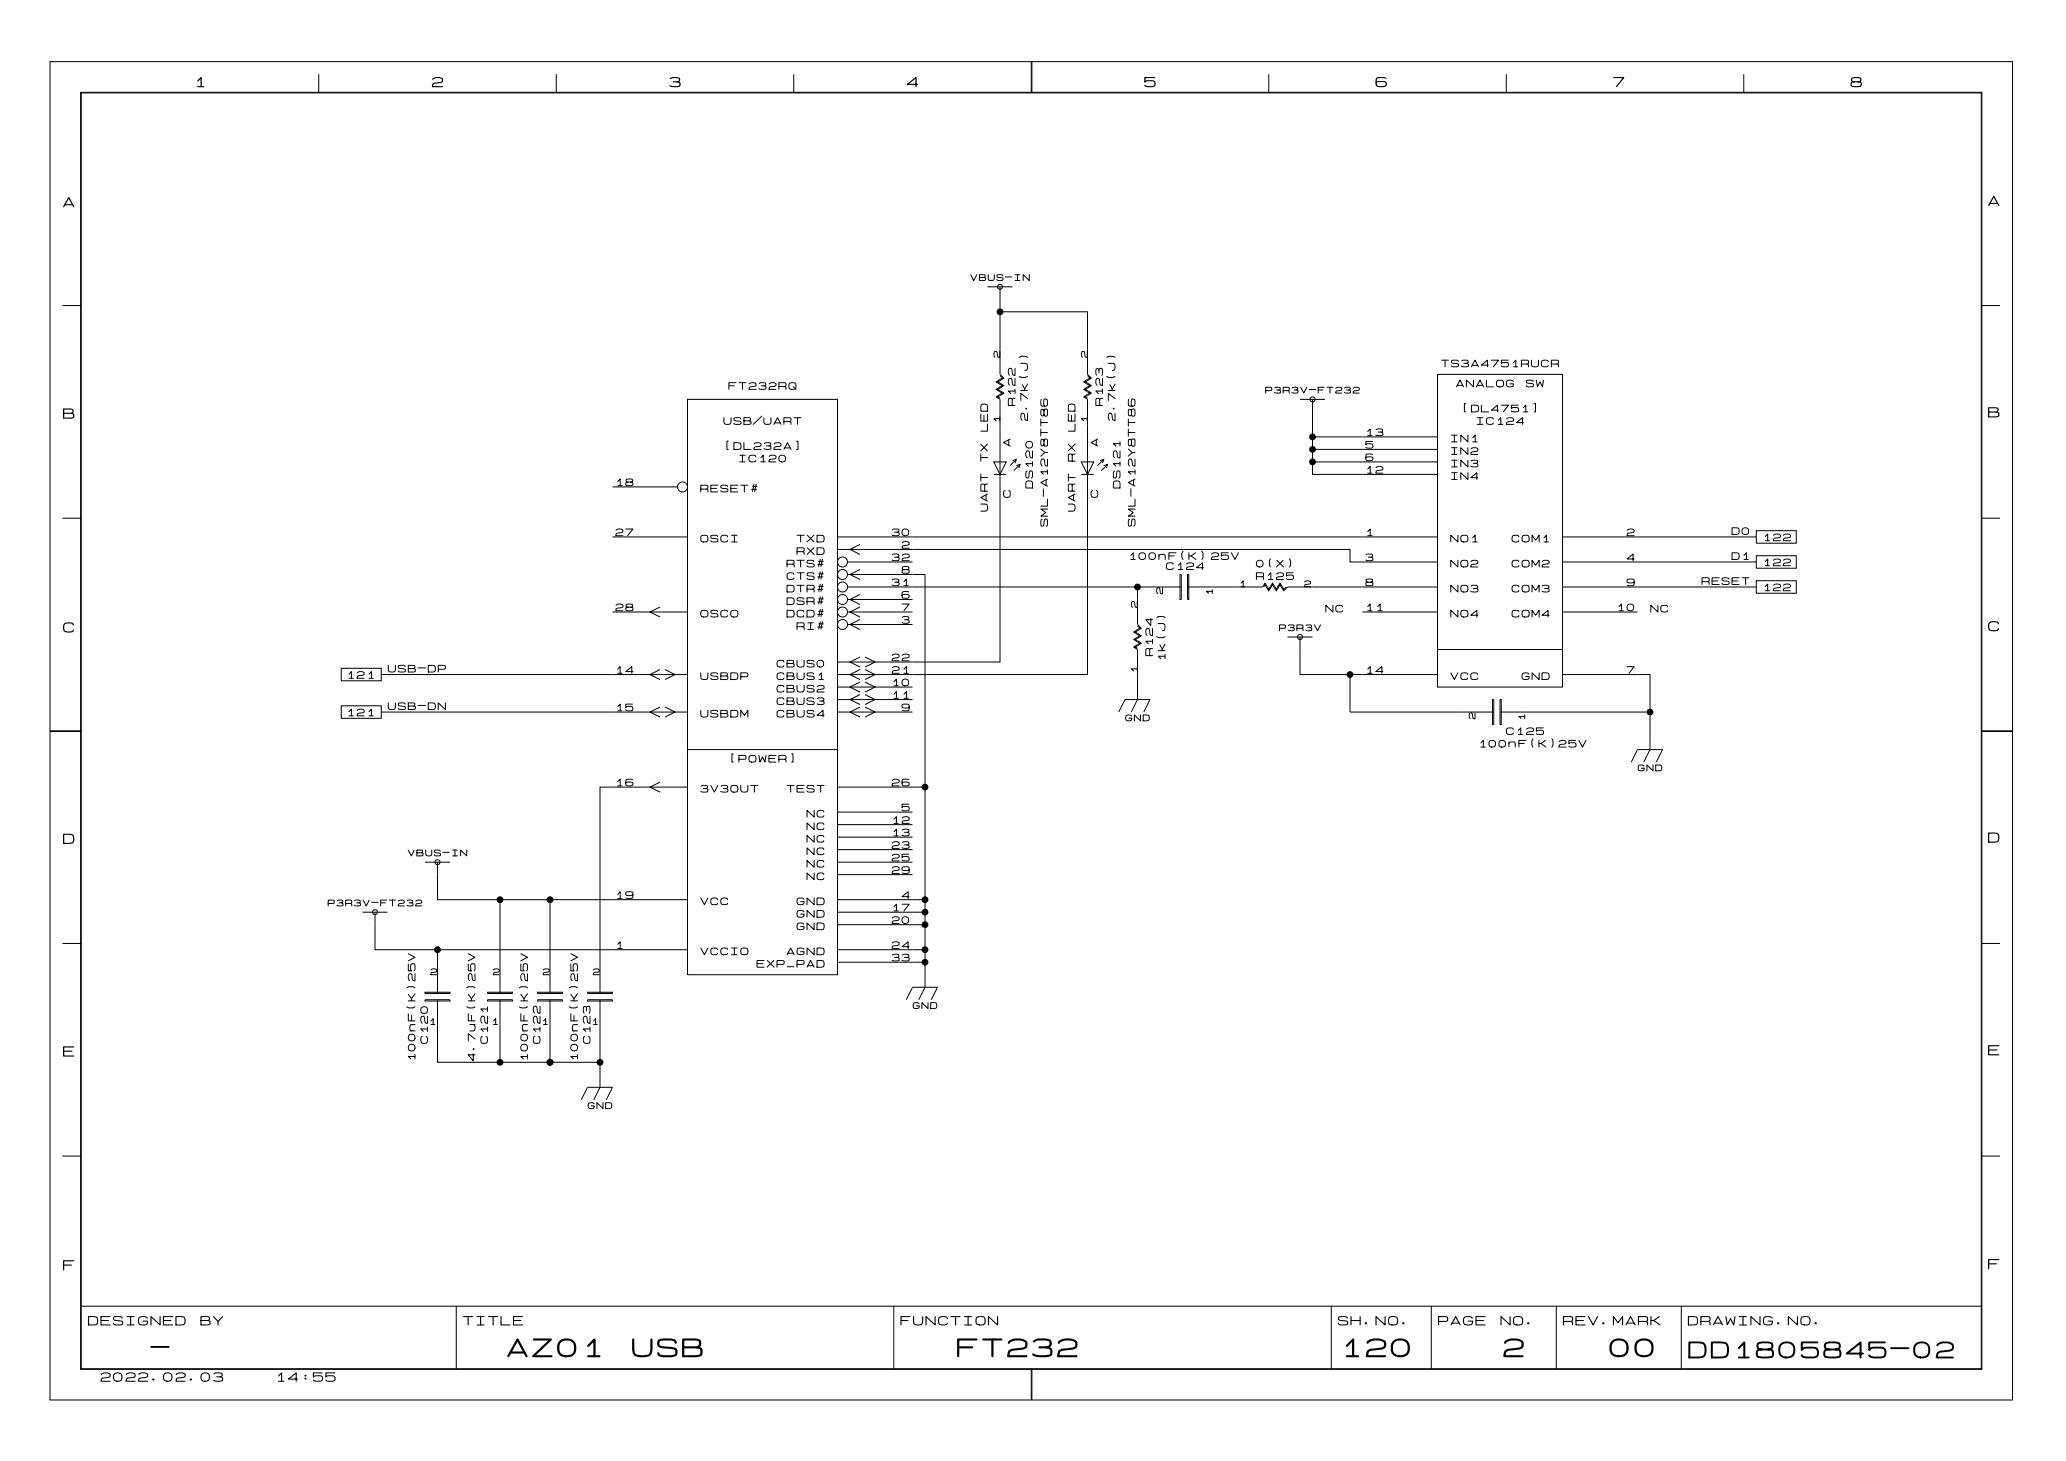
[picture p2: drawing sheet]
<svg xmlns="http://www.w3.org/2000/svg" width="420mm" height="297mm" viewBox="0 0 420 297" stroke-linecap="round" stroke-linejoin="round" font-family="sans-serif">
<g fill="none" stroke="#000" stroke-width=".2">
<path d="M10.2 12.5h398.7v271.8h-398.7zM16.4 18.7h386.3v259.4h-386.3zM16.5 18.9h386.1v259.1h-386.1zM64.8 15.1v3.8M113 15.1v3.8M161.3 15.1v3.8M209.5 12.5v6.4M209.7 12.5v6.4M257.8 15.1v3.8M306.1 15.1v3.8M354.3 15.1v3.8M200.7 58.2h5"/>
<path d="M203.2 58.2v5.1M12.7 62.1h3.8M203.2 76.3l.5 .5-1.3 .7 1.3 .8-1.3 .8 1.3 .7-1.3 .8 .8 .5v53.3h-33M221 76.3l.5 .5-1.3 .7 1.3 .8-1.3 .8 1.3 .7-1.3 .8 .8 .5v55.9h-50.8M292.1 76h25.4v63.5h-25.4zM402.6 62.1h3.8M124.5 98.9h13.2M139.7 81.1h30.5v116.8h-30.5zM201.9 96.3h2.6M201.9 93.8h2.6l-1.3 2.5zM205.7 93.5l.8-.2-.3 .8M206.5 93.3l-1.3 1.3"/>
<path d="M206.5 94.6l.8-.3-.3 .8M207.3 94.3l-1.3 1.3M219.7 96.3h2.5M219.7 93.8h2.6l-1.3 2.5zM221 80.8l-.5-.2 1.2-.8-1.2-.7 1.2-.8-1.2-.8 1.2-.7-.7-.8v-12.7h-17.8v12.7l.8 .8-1.3 .7 1.3 .8-1.3 .8 1.3 .7-1.3 .8 .5 .2M223.5 93.5l.8-.2-.3 .8M224.3 93.3l-1.3 1.3M224.3 94.6l.7-.3-.2 .8M225 94.3l-1.2 1.3M264.2 81.1h5M266.7 91.3h25.4M266.7 93.8h25.4"/>
<path d="M266.7 81.1v15.2h25.4M292.1 88.7h-25.4M12.7 105.2h3.8M124.5 109h15.2M170.2 111.6h104.1v2.5h17.8M170.2 109h121.9M172.2 119.2h67.8M172.2 114.1h13.2M172.2 116.7h15.8v66M174.8 110.6l-2.1 1 2.1 1M174.8 115.6l-2.1 1.1 2.1 1M231.1 119.2v7.6l.8 .8-1.3 .7 1.3 .8-1.3 .8 1.3 .7-1.3 .8 .5 .2"/>
<path d="M239.8 116.7h.2v5h-.2zM241.3 116.7h.3v5h-.3zM241.3 119.2h15.2l.5-.8 .8 1.3 .8-1.3 .7 1.3 .8-1.3 .8 1.3 .5-.5M292.1 119.2h-30.5l-.7 .8-.8-1.3-.8 1.3-.7-1.3-.8 1.3-.8-1.3-.2 .5M317.5 109h39.4M317.5 114.1h39.4M317.5 119.2h39.4M356.9 117.9h8.1v2.6h-8.1zM356.9 112.9h8.1v2.5h-8.1zM356.9 107.8h8.1v2.5h-8.1zM402.6 105.2h3.8M69.3 135.7h8.2v2.6h-8.2z"/>
<path d="M124.5 124.3h15.2M134.1 123.3l-2 1 2 1M134.1 136l-2 1 2 1M135.1 136l2.1 1-2.1 1M139.7 137h-62.2M170.2 139.5h15.2M172.2 124.3h13.2M172.2 121.7h13.2M172.2 126.8h13.2M174.8 120.7l-2.1 1 2.1 1.1M174.8 123.3l-2.1 1 2.1 1M174.8 125.8l-2.1 1 2.1 1"/>
<path d="M174.8 133.4l-2.1 1 2.1 1.1M174.8 136l-2.1 1 2.1 1M174.8 138.5l-2.1 1 2.1 1M175.8 133.4l2 1-2 1.1M175.8 136l2 1-2 1M175.8 138.5l2 1-2 1M231.1 127.1l.5 .5-1.2 .7 1.2 .8-1.2 .8 1.2 .7-1.2 .8 .7 .5v10.2l-1.2 2.5M261.6 129.4h5.1M264.2 129.4v7.6h27.9M274.3 137v7.6h29.2M276.9 124.3h15.2M292.1 131.9h25.4"/>
<path d="M317.5 137h17.8v15.2l-1.3 2.6M317.5 124.3h15.2M10.2 148.4h6.3M10.2 148.5h6.3M69.3 143.3h8.2v2.6h-8.2zM134.1 143.6l-2 1 2 1M134.1 158.8l-2 1 2 1.1M135.1 143.6l2.1 1-2.1 1M139.7 159.8h-17.8v42M139.7 144.6h-62.2M139.7 152.2h30.5M170.2 144.6h15.2"/>
<path d="M170.2 159.8h17.8M170.2 142.1h15.2M174.8 141l-2.1 1.1 2.1 1M174.8 143.6l-2.1 1 2.1 1M175.8 141l2 1.1-2 1M175.8 143.6l2 1-2 1M227.3 144.6l1.3-2.5h5.1l-1.3 2.5M303.3 142.1h.2v5h-.2zM304.8 142.1h.3v5h-.3zM304.8 144.6h30.5M331.5 154.8l1.2-2.6h5.1l-1.2 2.6M402.6 148.4h6.3"/>
<path d="M402.6 148.5h6.3M86.4 175.1h5M88.9 175.1v7.6h50.8M170.2 164.9h15.2M170.2 167.5h15.2M170.2 170h15.2M170.2 172.5h15.2M170.2 175.1h15.2M170.2 177.6h15.2M12.7 191.6h3.8M73.7 185.2h5M76.2 185.2v7.7h63.5"/>
<path d="M88.9 192.9v8.9M101.6 182.7v19.1M111.8 182.7v19.1M170.2 182.7h17.8v17.8l-1.3 2.5M170.2 185.2h17.8M188 192.9h-17.8M188 187.8h-17.8M188 195.4h-17.8M402.6 191.6h3.8M86.4 203h5v.3h-5zM86.4 201.5h5v.3h-5zM88.9 203v12.7h22.9"/>
<path d="M99.1 203h5v.3h-5zM99.1 201.5h5v.3h-5zM101.6 203v12.7M109.2 203h5.1v.3h-5.1zM109.2 201.5h5.1v.3h-5.1zM111.8 215.7h10.1M111.8 203v12.7M119.4 203h5.1v.3h-5.1zM119.4 201.5h5.1v.3h-5.1zM121.9 203v17.8l-1.2 2.5M184.1 203l1.3-2.5h5.1l-1.3 2.5M12.7 234.8h3.8"/>
<path d="M118.1 223.3l1.3-2.5h5.1l-1.3 2.5M402.6 234.8h3.8M16.5 265.3h386.1M92.7 265.3v12.7M181.6 265.3v12.7M209.5 278v6.3M209.7 278v6.3M270.5 265.3v12.7M290.8 265.3v12.7M316.2 265.3v12.7M341.6 265.3v12.7"/>
<circle cx="203.2" cy="58.2" r=".51"/>
<circle cx="138.7" cy="98.9" r="1.02"/>
<circle cx="266.7" cy="81.1" r=".51"/>
<circle cx="171.2" cy="119.2" r="1.02"/>
<circle cx="171.2" cy="116.7" r="1.02"/>
<circle cx="171.2" cy="114.1" r="1.02"/>
<circle cx="171.2" cy="124.3" r="1.02"/>
<circle cx="171.2" cy="121.7" r="1.02"/>
<circle cx="171.2" cy="126.8" r="1.02"/>
<circle cx="264.2" cy="129.4" r=".51"/>
<circle cx="88.9" cy="175.1" r=".51"/>
<circle cx="76.2" cy="185.2" r=".51"/>
</g>
<g fill="#000">
<circle cx="203.2" cy="63.3" r=".7"/>
<circle cx="266.7" cy="93.8" r=".7"/>
<circle cx="266.7" cy="88.7" r=".7"/>
<circle cx="266.7" cy="91.3" r=".7"/>
<circle cx="231.1" cy="119.2" r=".7"/>
<circle cx="274.3" cy="137" r=".7"/>
<circle cx="188" cy="159.8" r=".7"/>
<circle cx="335.3" cy="144.6" r=".7"/>
<circle cx="88.9" cy="192.9" r=".7"/>
<circle cx="101.6" cy="182.7" r=".7"/>
<circle cx="111.8" cy="182.7" r=".7"/>
<circle cx="188" cy="185.2" r=".7"/>
<circle cx="188" cy="195.4" r=".7"/>
<circle cx="188" cy="192.9" r=".7"/>
<circle cx="188" cy="182.7" r=".7"/>
<circle cx="188" cy="187.8" r=".7"/>
<circle cx="101.6" cy="215.7" r=".7"/>
<circle cx="111.8" cy="215.7" r=".7"/>
<circle cx="121.9" cy="215.7" r=".7"/>
</g>
<g font-size="5.1">
<text x="102.9" y="276.3">AZ01</text>
<text x="128.3" y="276.3">USB</text>
<text x="194.3" y="276.3">FT232</text>
<text x="272.3" y="276.3">120</text>
<text x="305.3" y="276.3">2</text>
<text x="326.9" y="276.3">00</text>
</g>
<g font-size="4.6">
<text x="30.5" y="276.2">-</text>
<text x="342.9" y="276.5">DD1805845-02</text>
</g>
<g font-size="2.8">
<text x="39.4" y="18.1">1</text>
<text x="87.6" y="18.1">2</text>
<text x="135.9" y="18.1">3</text>
<text x="184.1" y="18.1">4</text>
<text x="232.4" y="18.1">5</text>
<text x="279.4" y="18.1">6</text>
<text x="327.7" y="18.1">7</text>
<text x="375.9" y="18.1">8</text>
<text x="12.7" y="42.5">A</text>
<text x="403.9" y="42.2">A</text>
<text x="12.7" y="85.4">B</text>
<text x="403.9" y="85.1">B</text>
<text x="12.7" y="128.8">C</text>
<text x="403.9" y="128.6">C</text>
<text x="12.7" y="171.7">D</text>
<text x="403.9" y="171.5">D</text>
<text x="12.7" y="214.9">E</text>
<text x="403.9" y="214.7">E</text>
<text x="12.7" y="258.4">F</text>
<text x="403.9" y="258.1">F</text>
</g>
<g font-size="2.5">
<text x="17.8" y="269.5">DESIGNED</text>
<text x="40.6" y="269.5">BY</text>
<text x="94" y="269.5">TITLE</text>
<text x="182.9" y="269.5">FUNCTION</text>
<text x="271.8" y="269.5">SH.NO.</text>
<text x="292.1" y="269.5">PAGE</text>
<text x="304.8" y="269.5">NO.</text>
<text x="317.5" y="269.5">REV.MARK</text>
<text x="342.9" y="269.5">DRAWING.NO.</text>
<text x="20.3" y="280.9">2022.02.03</text>
<text x="55.9" y="280.9">14:55</text>
</g>
<g font-size="2">
<text x="292.7" y="74.8">TS3A4751RUCR</text>
<text x="148" y="79.4">FT232RQ</text>
<text x="206.6" y="82.5" transform="rotate(-90 206.6 82.5)">R122</text>
<text x="224.4" y="82.5" transform="rotate(-90 224.4 82.5)">R123</text>
<text x="295.8" y="78.9">ANALOG</text>
<text x="296.8" y="84">[DL4751]</text>
<text x="310" y="78.9">SW</text>
<text x="146.9" y="86.5">USB/UART</text>
<text x="201" y="87.7" transform="rotate(-90 201 87.7)">LED</text>
<text x="209.1" y="85.5" transform="rotate(-90 209.1 85.5)">2.7k(J)</text>
<text x="218.8" y="87.7" transform="rotate(-90 218.8 87.7)">LED</text>
<text x="226.9" y="85.5" transform="rotate(-90 226.9 85.5)">2.7k(J)</text>
<text x="277.4" y="88.8">13</text>
<text x="299.8" y="86.5">IC124</text>
<text x="146.9" y="91.6">[DL232A]</text>
<text x="150" y="94.2">IC120</text>
<text x="201" y="93.8" transform="rotate(-90 201 93.8)">TX</text>
<text x="205.6" y="90.8" transform="rotate(-90 205.6 90.8)">A</text>
<text x="218.8" y="93.8" transform="rotate(-90 218.8 93.8)">RX</text>
<text x="223.4" y="90.8" transform="rotate(-90 223.4 90.8)">A</text>
<text x="277.4" y="93.9">6</text>
<text x="277.4" y="91.4">5</text>
<text x="294.6" y="90.1">IN1</text>
<text x="294.6" y="92.6">IN2</text>
<text x="294.6" y="95.2">IN3</text>
<text x="125" y="99">18</text>
<text x="142.2" y="100.2">RESET#</text>
<text x="205.6" y="101.2" transform="rotate(-90 205.6 101.2)">C</text>
<text x="210.2" y="99.3" transform="rotate(-90 210.2 99.3)">DS120</text>
<text x="223.4" y="101.2" transform="rotate(-90 223.4 101.2)">C</text>
<text x="227.9" y="99.3" transform="rotate(-90 227.9 99.3)">DS121</text>
<text x="277.4" y="96.4">12</text>
<text x="294.6" y="97.7">IN4</text>
<text x="201" y="104" transform="rotate(-90 201 104)">UART</text>
<text x="213.2" y="107" transform="rotate(-90 213.2 107)">SML-A12Y8TT86</text>
<text x="218.8" y="104" transform="rotate(-90 218.8 104)">UART</text>
<text x="231" y="107" transform="rotate(-90 231 107)">SML-A12Y8TT86</text>
<text x="125" y="109.1">27</text>
<text x="142.2" y="110.4">OSCI</text>
<text x="161.8" y="110.4">TXD</text>
<text x="161.8" y="112.9">RXD</text>
<text x="181.1" y="109.1">30</text>
<text x="183.1" y="111.7">2</text>
<text x="229.2" y="114">100nF(K) 25V</text>
<text x="277.4" y="109.1">1</text>
<text x="294.6" y="110.4">NO1</text>
<text x="307.1" y="110.4">COM1</text>
<text x="330.5" y="109.1">2</text>
<text x="351.8" y="114">D1</text>
<text x="351.8" y="108.9">D0</text>
<text x="358.1" y="110.2">122</text>
<text x="159.8" y="115.5">RTS#</text>
<text x="159.8" y="118">CTS#</text>
<text x="181.1" y="114.2">32</text>
<text x="181.1" y="119.3">31</text>
<text x="183.1" y="116.8">8</text>
<text x="236.9" y="116">C124</text>
<text x="255.1" y="118">R125</text>
<text x="255.1" y="115.5">0(X)</text>
<text x="277.4" y="114.2">3</text>
<text x="277.4" y="119.3">8</text>
<text x="294.6" y="115.5">NO2</text>
<text x="307.1" y="115.5">COM2</text>
<text x="330.5" y="114.2">4</text>
<text x="330.5" y="119.3">9</text>
<text x="345.7" y="119">RESET</text>
<text x="358.1" y="115.2">122</text>
<text x="125" y="124.4">28</text>
<text x="142.2" y="125.6">OSCO</text>
<text x="159.8" y="120.6">DTR#</text>
<text x="159.8" y="123.1">DSR#</text>
<text x="159.8" y="125.6">DCD#</text>
<text x="183.1" y="121.8">6</text>
<text x="183.1" y="124.4">7</text>
<text x="269.2" y="124.6">NC</text>
<text x="277.4" y="124.4">11</text>
<text x="294.6" y="120.6">NO3</text>
<text x="294.6" y="125.6">NO4</text>
<text x="307.1" y="120.6">COM3</text>
<text x="307.1" y="125.6">COM4</text>
<text x="328.4" y="124.4">10</text>
<text x="335.3" y="124.6">NC</text>
<text x="358.1" y="120.3">122</text>
<text x="161.8" y="128.2">RI#</text>
<text x="183.1" y="126.9">3</text>
<text x="78.7" y="136.8">USB-DP</text>
<text x="125" y="137.1">14</text>
<text x="157.7" y="135.8">CBUS0</text>
<text x="181.1" y="134.5">22</text>
<text x="181.1" y="137.1">21</text>
<text x="234.5" y="133.3" transform="rotate(-90 234.5 133.3)">R124</text>
<text x="237.1" y="134.3" transform="rotate(-90 237.1 134.3)">1k(J)</text>
<text x="277.4" y="137.1">14</text>
<text x="330.5" y="137.1">7</text>
<text x="70.4" y="138.1">121</text>
<text x="142.2" y="138.3">USBDP</text>
<text x="157.7" y="138.3">CBUS1</text>
<text x="157.7" y="140.9">CBUS2</text>
<text x="157.7" y="143.4">CBUS3</text>
<text x="181.1" y="139.6">10</text>
<text x="181.1" y="142.2">11</text>
<text x="294.6" y="138.3">VCC</text>
<text x="309.1" y="138.3">GND</text>
<text x="70.4" y="145.7">121</text>
<text x="78.7" y="144.4">USB-DN</text>
<text x="125" y="144.7">15</text>
<text x="142.2" y="146">USBDM</text>
<text x="157.7" y="146">CBUS4</text>
<text x="183.1" y="144.7">9</text>
<text x="305.9" y="149.5">C125</text>
<text x="148" y="155.1">[POWER]</text>
<text x="300.4" y="152.1">100nF(K)25V</text>
<text x="125" y="159.9">16</text>
<text x="142.2" y="161.2">3V3OUT</text>
<text x="159.8" y="161.2">TEST</text>
<text x="181.1" y="159.9">26</text>
<text x="163.8" y="166.3">NC</text>
<text x="181.1" y="167.6">12</text>
<text x="183.1" y="165">5</text>
<text x="163.8" y="171.4">NC</text>
<text x="163.8" y="173.9">NC</text>
<text x="163.8" y="168.8">NC</text>
<text x="181.1" y="170.1">13</text>
<text x="181.1" y="172.6">23</text>
<text x="163.8" y="176.4">NC</text>
<text x="163.8" y="179">NC</text>
<text x="181.1" y="175.2">25</text>
<text x="181.1" y="177.7">29</text>
<text x="125" y="182.8">19</text>
<text x="142.2" y="184.1">VCC</text>
<text x="161.8" y="184.1">GND</text>
<text x="181.1" y="185.3">17</text>
<text x="183.1" y="182.8">4</text>
<text x="161.8" y="186.6">GND</text>
<text x="161.8" y="189.1">GND</text>
<text x="181.1" y="187.9">20</text>
<text x="125" y="193">1</text>
<text x="142.2" y="194.2">VCCIO</text>
<text x="153.7" y="196.8">EXP_PAD</text>
<text x="159.8" y="194.2">AGND</text>
<text x="181.1" y="193">24</text>
<text x="181.1" y="195.5">33</text>
<text x="84.7" y="215.6" transform="rotate(-90 84.7 215.6)">100nF(K)25V</text>
<text x="87.2" y="212" transform="rotate(-90 87.2 212)">C120</text>
<text x="96.9" y="215.6" transform="rotate(-90 96.9 215.6)">4.7uF(K)25V</text>
<text x="99.4" y="212" transform="rotate(-90 99.4 212)">C121</text>
<text x="107.5" y="215.6" transform="rotate(-90 107.5 215.6)">100nF(K)25V</text>
<text x="110.1" y="212" transform="rotate(-90 110.1 212)">C122</text>
<text x="117.7" y="215.6" transform="rotate(-90 117.7 215.6)">100nF(K)25V</text>
<text x="120.2" y="212" transform="rotate(-90 120.2 212)">C123</text>
</g>
<g font-size="1.8">
<text x="197.1" y="57.3">VBUS-IN</text>
<text x="203.5" y="72.7" transform="rotate(-90 203.5 72.7)">2</text>
<text x="221.2" y="72.7" transform="rotate(-90 221.2 72.7)">2</text>
<text x="257" y="80.1">P3R3V-FT232</text>
<text x="203.5" y="85.9" transform="rotate(-90 203.5 85.9)">1</text>
<text x="221.2" y="85.9" transform="rotate(-90 221.2 85.9)">1</text>
<text x="251.7" y="119.5">1</text>
<text x="264.9" y="119.5">2</text>
<text x="231.4" y="123.5" transform="rotate(-90 231.4 123.5)">2</text>
<text x="236.5" y="120.7" transform="rotate(-90 236.5 120.7)">2</text>
<text x="246.6" y="121" transform="rotate(-90 246.6 121)">1</text>
<text x="259.8" y="128.4">P3R3V</text>
<text x="231.4" y="136.7" transform="rotate(-90 231.4 136.7)">1</text>
<text x="228.6" y="146.7">GND</text>
<text x="300" y="146.1" transform="rotate(-90 300 146.1)">2</text>
<text x="310.1" y="146.4" transform="rotate(-90 310.1 146.4)">1</text>
<text x="332.7" y="156.8">GND</text>
<text x="82.8" y="174.1">VBUS-IN</text>
<text x="66.5" y="184.3">P3R3V-FT232</text>
<text x="87.4" y="198.2">2</text>
<text x="100.1" y="198.2">2</text>
<text x="110.2" y="198.2">2</text>
<text x="120.4" y="198.2">2</text>
<text x="87.1" y="208.4">1</text>
<text x="99.8" y="208.4">1</text>
<text x="110" y="208.4">1</text>
<text x="120.1" y="208.4">1</text>
<text x="185.4" y="205.1">GND</text>
<text x="119.4" y="225.4">GND</text>
</g>
</svg>
